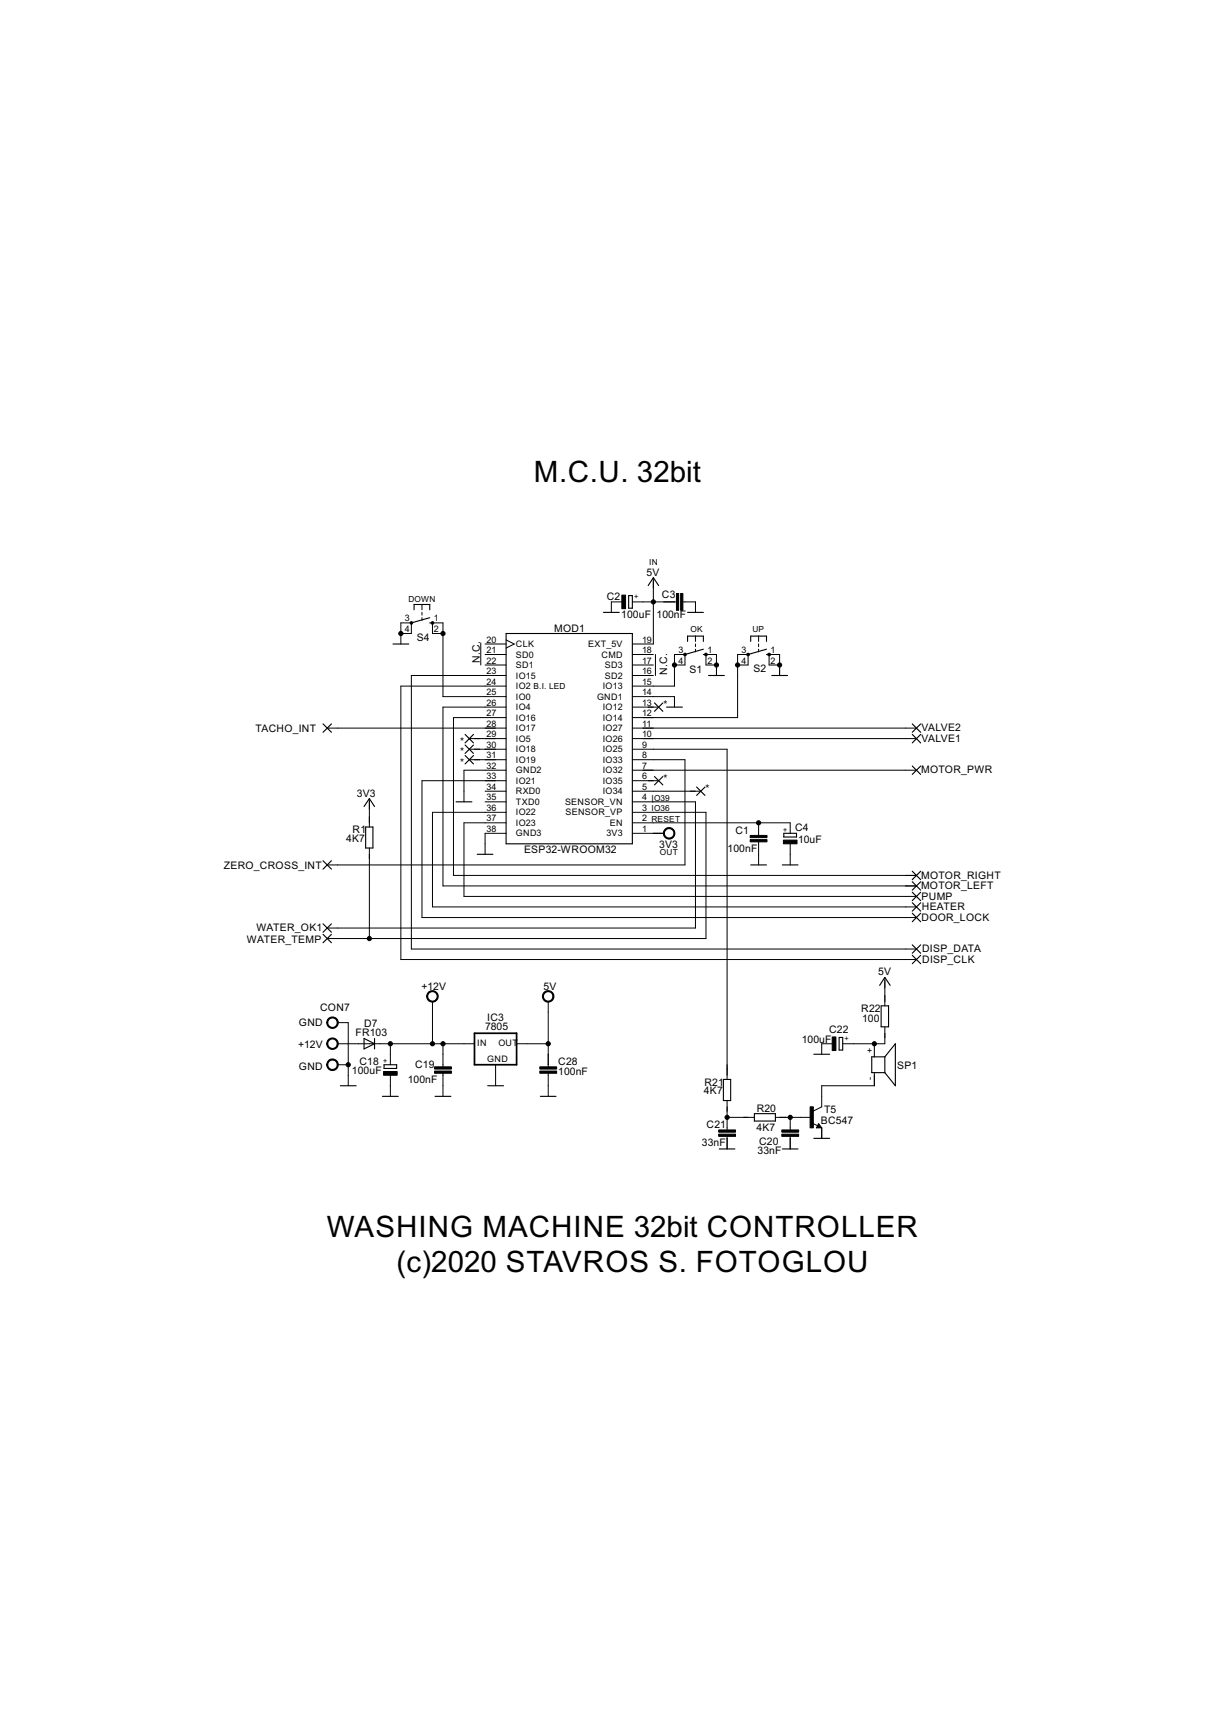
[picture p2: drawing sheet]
<svg xmlns="http://www.w3.org/2000/svg" width="210mm" height="297mm" viewBox="0 0 210 297" stroke-linecap="round" stroke-linejoin="round" font-family="sans-serif">
<g fill="none" stroke="#000" stroke-width=".19">
<path d="M67.3 110.4h2.7M71 104.5v-.9h2.6v.9M73.6 106.8h.5M73.6 105.9l-3.1 .9M86.7 108.6h21.7v36h-21.7zM103.4 105h2.7M107.7 102.1h.7v2.1h-.7zM111.1 100.4l.9-1.4 .9 1.4M117.8 105h2.7M117.8 109.9v-.9h2.7v.9M120.5 112.2h.5M120.5 111.3l-3.1 .9"/>
<path d="M121.4 115.8h2.7M128.6 109.9v-.9h2.7v.9M131.3 112.2h.5M131.3 111.3l-3.1 .9M132.2 115.8h2.7M55.4 124.1l1.4 1.4M56.8 124.1l-1.4 1.4M62.4 138.2l.9-1.3 .9 1.3M78.1 137.4h2.8M79.7 125.9l1.4 1.4M79.7 127.7l1.4 1.4M79.7 129.5l1.4 1.4"/>
<path d="M81.1 125.9l-1.4 1.4M81.1 127.7l-1.4 1.4M81.1 129.5l-1.4 1.4M112.1 120.5l1.5 1.4M112.1 133.1l1.5 1.4M113.6 120.5l-1.5 1.4M113.6 133.1l-1.5 1.4M114.2 121.2h2.7M119.4 134.9l1.4 1.4M120.8 134.9l-1.4 1.4M156.3 131.3l1.5 1.4M156.3 125.9l1.5 1.4"/>
<path d="M156.3 124.1l1.5 1.4M157.8 131.3l-1.5 1.4M157.8 125.9l-1.5 1.4M157.8 124.1l-1.5 1.4M55.4 147.5l1.4 1.5M55.4 158.3l1.4 1.5M56.8 147.5l-1.4 1.5M56.8 158.3l-1.4 1.5M62.7 141.8h1.2v3.6h-1.2zM81.8 146.4h2.7M128.6 148.3h2.7M134 148.3h2.7"/>
<path d="M134.3 142.8h2.2v.7h-2.2zM156.3 149.3l1.5 1.5M156.3 151.1l1.5 1.5M156.3 152.9l1.5 1.5M156.3 154.7l1.5 1.5M156.3 156.5l1.5 1.5M157.8 149.3l-1.5 1.5M157.8 151.1l-1.5 1.5M157.8 152.9l-1.5 1.5M157.8 154.7l-1.5 1.5M157.8 156.5l-1.5 1.5M55.4 160.1l1.4 1.5"/>
<path d="M56.8 160.1l-1.4 1.5M62.4 178l1.8 .9-1.8 .9zM64.2 178v1.8M143.8 177.8h.6v2.2h-.6zM150.7 168.9l.9-1.4 .9 1.4M151 172.4h1.3v3.6h-1.3zM156.3 161.9l1.5 1.5M156.3 163.7l1.5 1.5M157.8 161.9l-1.5 1.5M157.8 163.7l-1.5 1.5M58.3 186.1h2.7M65.5 187.9h2.7"/>
<path d="M65.8 182.5h2.2v.6h-2.2zM74.5 187.9h2.8M83.6 186.1h2.7M92.6 187.9h2.7M123.2 196.9h2.7M124 185h1.2v3.6h-1.2zM129.3 190.9h3.6v1.3h-3.6zM134 196.9h2.7M139.4 195.1h2.8M139.4 180.7h2.8M140.3 193l.1 .1h-.3l.2-.3 .3 .4h-.5M151.6 181.1h-2.2v2.8h2.2"/>
<path d="M151.6 181.1v2.8M151.6 181.1l1.8-2.2v7.2l-1.8-2.2"/>
</g>
<g fill="none" stroke="#000" stroke-width=".17">
<path d="M112 99v11.4h-3.6M68.7 108.6h1.8v-1.8h-1.8v3.6M72.3 103.6v.9M72.3 105v.4M72.3 105.9v.4M75.9 108.6h-1.8v-1.8h1.8v12.6h10.8M82.4 110.2v3.8M83.1 114h3.6M83.1 112.2h3.6M83.1 110.4h3.6M86.7 117.6h-18v46.9h88.3M86.7 115.8h-16.2v46.9h86.5"/>
<path d="M86.7 109.7l1.4 .7-1.4 .7M106.6 103.2h-1.8v1.8M108.4 119.4h7.2v1.8M108.4 115.8h3.6M108.4 114h3.6M108.4 112.2h3.6M108.4 103.2h7.5M112.3 112.2v3.6M115.6 114h1.8v-1.8h-1.8v5.4h-7.2M117 103.2h2.2v1.8M119.2 109v.9M119.2 110.4v.4"/>
<path d="M119.2 111.3v.4M122.8 114h-1.8v-1.8h1.8v3.6M126.4 114h1.8v-1.8h-1.8v10.8h-18M130 109v.9M130 110.4v.4M130 111.3v.4M133.6 114h-1.8v-1.8h1.8v3.6M56.1 124.8h30.6M63.3 136.9v4.9M80.4 130.2h6.3M80.4 128.4h6.3M80.4 126.6h6.3"/>
<path d="M83.1 137.4h3.6M83.1 135.6h3.6M86.7 139.2h-12.6v16.2h82.9M86.7 133.8h-14.4v23.5h84.7M86.7 132h-7.2v5.4M86.7 123h-9v27.1h79.3M86.7 121.2h-10.8v30.6h81.1M108.4 139.2h12.6v21.7h-64.9M108.4 137.4h10.8v21.7h-63.1M108.4 135.6h11.7M108.4 133.8h4.5M108.4 132h48.6"/>
<path d="M108.4 130.2h9v18.1h-61.3M108.4 128.4h16.2v56.6M108.4 126.6h48.6M108.4 124.8h48.6M108.4 121.2h4.5M63.3 145.4v15.5M86.7 142.8h-3.6v3.6M86.7 141h-7.2v12.6h77.5M108.4 142.8h5.3M108.4 141h27v1.8M130 141v2.2M130 144.3v4"/>
<path d="M135.4 144.6v3.7M57.9 178.9h23.4M57.9 175.3h1.8v10.8M66.9 178.9v3.6M74.1 171.7v7.2M75.9 178.9v4M88.5 178.9h5.4M93.9 171.7v11.2M142.6 178.9h-1.8v1.8M149.8 178.9v2.2M151.6 167.5v4.9M151.6 176v2.9h-7.2"/>
<path d="M57.9 182.5h1.8M66.9 184.3v3.6M75.9 183.9v4M84.9 182.5v3.6M93.9 183.9v4M124.6 191.5h4.7M124.6 188.6v5.1M124.6 194.8v2.1M132.9 191.5h6.1M135.4 191.5v2.2M135.4 194.8v2.1M139.2 192.5l.9 .5"/>
<path d="M140.3 192.6l.5 .7h-.9zM140.8 193.3v1.8M149.8 183.9v2.2h-9v3.6l-1.4 .7"/>
</g>
<g fill="#000" stroke="#000" stroke-width=".17">
<path d="M106.6 102h.6v2.3h-.6zM115.9 101.7h.4v2.9h-.4zM116.6 101.7h.4v2.9h-.4zM128.5 143.2h2.9v.4h-2.9zM128.5 143.9h2.9v.4h-2.9zM134.2 144h2.4v.6h-2.4zM142.6 177.7h.6v2.4h-.6zM65.7 183.7h2.4v.6h-2.4zM74.5 182.9h2.8v.3h-2.8zM74.5 183.6h2.8v.4h-2.8zM92.5 182.9h2.9v.3h-2.9zM92.5 183.6h2.9v.4h-2.9z"/>
<path d="M123.1 193.7h2.9v.4h-2.9zM123.1 194.4h2.9v.4h-2.9zM134 193.7h2.8v.4h-2.8zM134 194.4h2.8v.4h-2.8zM138.8 189.7h.6v3.6h-.6z"/>
</g>
<g fill="#000" stroke="#000" stroke-width=".17">
<path d="M70.3 106.6h.4v.3h-.4z" fill-rule="evenodd"/>
<path d="M73.9 106.6h.4v.3h-.4z" fill-rule="evenodd"/>
<path d="M114 142a.99 .99 0 0 1 1.5 .4 .99 .99 0 0 1-.6 1.4 .99 .99 0 0 1-1.2-1h.2a.81 .81 0 0 1 1.1-.6 .81 .81 0 0 1 .2 1.3 .81 .81 0 0 1-1.3-.4v-.3h-.2v-.3z" fill-rule="evenodd"/>
<path d="M56.3 174.5a.99 .99 0 0 1 1.6 .3 .99 .99 0 0 1-.7 1.5 .99 .99 0 0 1-1.2-1h.2a.81 .81 0 0 1 1.1-.8 .81 .81 0 0 1 .2 1.4 .81 .81 0 0 1-1.3-.4v-.2h-.2z" fill-rule="evenodd"/>
<path d="M56.3 178.1a.99 .99 0 0 1 1.6 .3 .99 .99 0 0 1-.7 1.4 .99 .99 0 0 1-1.2-.9h.2a.81 .81 0 0 1 1.1-.8 .81 .81 0 0 1 .2 1.4 .81 .81 0 0 1-1.3-.4v-.2h-.2v-.3z" fill-rule="evenodd"/>
<path d="M73.5 170a.99 .99 0 0 1 1.5 .3 .99 .99 0 0 1-.7 1.4 .99 .99 0 0 1-1.2-.9h.2a.82 .82 0 0 1 1.1-.8 .82 .82 0 0 1 .2 1.4 .82 .82 0 0 1-1.3-.4v-.2h-.2z" fill-rule="evenodd"/>
<path d="M93.3 170a.99 .99 0 0 1 1.5 .3 .99 .99 0 0 1-.6 1.4 .99 .99 0 0 1-1.3-.9h.2a.81 .81 0 0 1 1.1-.8 .81 .81 0 0 1 .3 1.4 .81 .81 0 0 1-1.3-.4l-.1-.2h-.2z" fill-rule="evenodd"/>
<path d="M56.3 181.7a.99 .99 0 0 1 1.6 .3 .99 .99 0 0 1-.7 1.4 .99 .99 0 0 1-1.2-.9h.2a.81 .81 0 0 1 1.1-.8 .81 .81 0 0 1 .2 1.4 .81 .81 0 0 1-1.3-.4v-.2h-.2v-.3z" fill-rule="evenodd"/>
<circle cx="68.7" cy="108.6" r=".36"/>
<circle cx="75.9" cy="108.6" r=".36"/>
<circle cx="112" cy="103.2" r=".36"/>
<circle cx="115.6" cy="114" r=".36"/>
<circle cx="117.4" cy="112.2" r=".24"/>
<circle cx="121" cy="112.2" r=".24"/>
<circle cx="122.8" cy="114" r=".36"/>
<circle cx="126.4" cy="114" r=".36"/>
<circle cx="128.2" cy="112.2" r=".24"/>
<circle cx="131.8" cy="112.2" r=".24"/>
<circle cx="133.6" cy="114" r=".36"/>
<circle cx="130" cy="141" r=".36"/>
<circle cx="63.3" cy="160.9" r=".36"/>
<circle cx="66.9" cy="178.9" r=".36"/>
<circle cx="74.1" cy="178.9" r=".36"/>
<circle cx="75.9" cy="178.9" r=".36"/>
<circle cx="93.9" cy="178.9" r=".36"/>
<circle cx="149.8" cy="178.9" r=".36"/>
<circle cx="59.7" cy="182.5" r=".36"/>
<circle cx="124.6" cy="191.5" r=".36"/>
<circle cx="135.4" cy="191.5" r=".36"/>
</g>
<path d="M81.3 177.1h7.2v5.4h-7.2z" fill="none" stroke="#000" stroke-width=".3"/>
<g font-size="5.7">
<text x="91.5" y="82.6">M.C.U. 32bit</text>
<text x="56" y="212.1">WASHING MACHINE 32bit CONTROLLER</text>
<text x="68" y="218">(c)2020 STAVROS S. FOTOGLOU</text>
</g>
<g font-size="2">
<text x="110.8" y="98.7">5V</text>
<text x="104" y="102.8">C2</text>
<text x="106.5" y="105.9">100uF</text>
<text x="112.5" y="106">100nF</text>
<text x="113.4" y="102.5">C3</text>
<text x="71.4" y="109.8">S4</text>
<text x="82.2" y="113.6" transform="rotate(-90 82.2 113.6)">N.C.</text>
<text x="95" y="108.3">MOD1</text>
<text x="114.3" y="115.7" transform="rotate(-90 114.3 115.7)">N.C.</text>
<text x="118.1" y="115.4">S1</text>
<text x="129.1" y="115.2">S2</text>
<text x="43.8" y="125.5">TACHO_INT</text>
<text x="113.7" y="121.4">*</text>
<text x="157.9" y="125.4">VALVE2</text>
<text x="78.9" y="127.7">*</text>
<text x="78.9" y="129.5">*</text>
<text x="78.9" y="131.3">*</text>
<text x="157.9" y="127.2">VALVE1</text>
<text x="61.1" y="136.5">3V3</text>
<text x="113.7" y="134">*</text>
<text x="120.9" y="135.8">*</text>
<text x="157.8" y="132.6">MOTOR_PWR</text>
<text x="60.4" y="142.8">R1</text>
<text x="126" y="142.9">C1</text>
<text x="136.2" y="142.5">C4</text>
<text x="38.3" y="149">ZERO_CROSS_INT</text>
<text x="59.3" y="144.3">4K7</text>
<text x="89.8" y="146.2">ESP32-WROOM32</text>
<text x="112.9" y="145.3">3V3</text>
<text x="124.7" y="146">100nF</text>
<text x="136.7" y="144.5">10uF</text>
<text x="157.8" y="152.4">MOTOR_LEFT</text>
<text x="157.8" y="150.6">MOTOR_RIGHT</text>
<text x="157.9" y="154.2">PUMP</text>
<text x="42.3" y="161.6">WATER_TEMP</text>
<text x="43.9" y="159.6">WATER_OK1</text>
<text x="157.9" y="157.8">DOOR_LOCK</text>
<text x="157.9" y="156">HEATER</text>
<text x="150.5" y="167.2">5V</text>
<text x="158" y="163.2">DISP_DATA</text>
<text x="158" y="165">DISP_CLK</text>
<text x="54.8" y="173.2">CON7</text>
<text x="72.2" y="169.6">+12V</text>
<text x="93.1" y="169.6">5V</text>
<text x="147.6" y="173.5">R22</text>
<text x="51.1" y="179.6">+12V</text>
<text x="51.2" y="175.8">GND</text>
<text x="60.9" y="177.6">FR103</text>
<text x="62.4" y="176">D7</text>
<text x="83.1" y="176.6">7805</text>
<text x="83.5" y="174.9">IC3</text>
<text x="137.4" y="178.7">100uF</text>
<text x="142.1" y="177.1">C22</text>
<text x="147.7" y="175.1">100</text>
<text x="51.2" y="183.4">GND</text>
<text x="60.3" y="184.1">100uF</text>
<text x="61.6" y="182.5">C18</text>
<text x="69.9" y="185.7">100nF</text>
<text x="71.1" y="183.1">C19</text>
<text x="95.7" y="184.2">100nF</text>
<text x="95.7" y="182.6">C28</text>
<text x="153.7" y="183.2">SP1</text>
<text x="120.6" y="187.6">4K7</text>
<text x="120.7" y="186.1">R21</text>
<text x="129.7" y="190.6">R20</text>
<text x="141.2" y="190.8">T5</text>
<text x="120.3" y="196.5">33nF</text>
<text x="121.1" y="193.4">C21</text>
<text x="129.6" y="193.9">4K7</text>
<text x="129.8" y="197.7">33nF</text>
<text x="130.1" y="196.3">C20</text>
<text x="140.7" y="192.6">BC547</text>
</g>
<g font-size="1.7">
<text x="69.4" y="106.5">3</text>
<text x="74.4" y="106.5">1</text>
<text x="69.4" y="108.3">4</text>
<text x="74.4" y="108.3">2</text>
<text x="83.4" y="110.1">20</text>
<text x="83.4" y="111.9">21</text>
<text x="83.4" y="113.7">22</text>
<text x="88.4" y="110.9">CLK</text>
<text x="88.4" y="112.7">SD0</text>
<text x="100.8" y="110.9">EXT_5V</text>
<text x="103.1" y="112.7">CMD</text>
<text x="110" y="113.7">17</text>
<text x="110" y="111.9">18</text>
<text x="110" y="110.1">19</text>
<text x="116.3" y="111.9">3</text>
<text x="116.3" y="113.7">4</text>
<text x="121.2" y="111.9">1</text>
<text x="121.2" y="113.7">2</text>
<text x="127.1" y="111.9">3</text>
<text x="127.1" y="113.7">4</text>
<text x="132" y="111.9">1</text>
<text x="132" y="113.7">2</text>
<text x="83.4" y="115.5">23</text>
<text x="83.4" y="117.3">24</text>
<text x="83.4" y="119.1">25</text>
<text x="88.4" y="114.5">SD1</text>
<text x="88.4" y="116.3">IO15</text>
<text x="88.4" y="118.1">IO2 B.I. LED</text>
<text x="88.4" y="119.9">IO0</text>
<text x="102.3" y="119.9">GND1</text>
<text x="103.3" y="118.1">IO13</text>
<text x="103.6" y="116.3">SD2</text>
<text x="103.6" y="114.5">SD3</text>
<text x="110" y="119.1">14</text>
<text x="110" y="117.3">15</text>
<text x="110" y="115.5">16</text>
<text x="83.4" y="120.9">26</text>
<text x="83.4" y="122.7">27</text>
<text x="83.4" y="124.6">28</text>
<text x="88.4" y="121.7">IO4</text>
<text x="88.4" y="123.5">IO16</text>
<text x="88.4" y="125.3">IO17</text>
<text x="103.3" y="125.3">IO27</text>
<text x="103.3" y="123.5">IO14</text>
<text x="103.3" y="121.7">IO12</text>
<text x="110" y="124.6">11</text>
<text x="110" y="122.7">12</text>
<text x="110" y="120.9">13</text>
<text x="83.4" y="126.4">29</text>
<text x="83.4" y="128.2">30</text>
<text x="83.4" y="130">31</text>
<text x="83.4" y="131.8">32</text>
<text x="88.4" y="127.1">IO5</text>
<text x="88.4" y="129">IO18</text>
<text x="88.4" y="130.8">IO19</text>
<text x="103.3" y="130.8">IO33</text>
<text x="103.3" y="128.9">IO25</text>
<text x="103.3" y="127.1">IO26</text>
<text x="110" y="131.8">7</text>
<text x="110" y="130">8</text>
<text x="110" y="128.2">9</text>
<text x="110" y="126.4">10</text>
<text x="83.4" y="133.6">33</text>
<text x="83.4" y="135.4">34</text>
<text x="83.4" y="137.2">35</text>
<text x="88.4" y="132.6">GND2</text>
<text x="88.4" y="134.4">IO21</text>
<text x="88.4" y="136.2">RXD0</text>
<text x="88.4" y="138">TXD0</text>
<text x="96.8" y="138">SENSOR_VN</text>
<text x="103.3" y="136.2">IO34</text>
<text x="103.3" y="134.4">IO35</text>
<text x="103.3" y="132.6">IO32</text>
<text x="110" y="137.2">4 IO39</text>
<text x="110" y="135.4">5</text>
<text x="110" y="133.6">6</text>
<text x="83.4" y="139">36</text>
<text x="83.4" y="140.8">37</text>
<text x="83.4" y="142.6">38</text>
<text x="88.4" y="139.8">IO22</text>
<text x="88.4" y="141.6">IO23</text>
<text x="88.4" y="143.4">GND3</text>
<text x="96.9" y="139.8">SENSOR_VP</text>
<text x="103.9" y="143.4">3V3</text>
<text x="104.5" y="141.6">EN</text>
<text x="110" y="142.6">1</text>
<text x="110" y="140.8">2 RESET</text>
<text x="110" y="139">3 IO36</text>
<text x="81.8" y="179.3">IN</text>
<text x="85.4" y="179.3">OUT</text>
<text x="83.5" y="182">GND</text>
<text x="149.6" y="185.1" transform="rotate(-90 149.6 185.1)">-</text>
<text x="149.6" y="180.4" transform="rotate(-90 149.6 180.4)">+</text>
</g>
<g font-size="1.6">
<text x="111.3" y="96.9">IN</text>
<text x="70" y="103.2">DOWN</text>
<text x="118.3" y="108.4">OK</text>
<text x="128.9" y="108.4">UP</text>
<text x="113.1" y="146.6">OUT</text>
</g>
<g font-size="1.4">
<text x="108.6" y="102.8">+</text>
<text x="135" y="142.5" transform="rotate(-90 135 142.5)">+</text>
<text x="144.7" y="178.5">+</text>
<text x="66.5" y="182.2" transform="rotate(-90 66.5 182.2)">+</text>
</g>
</svg>
